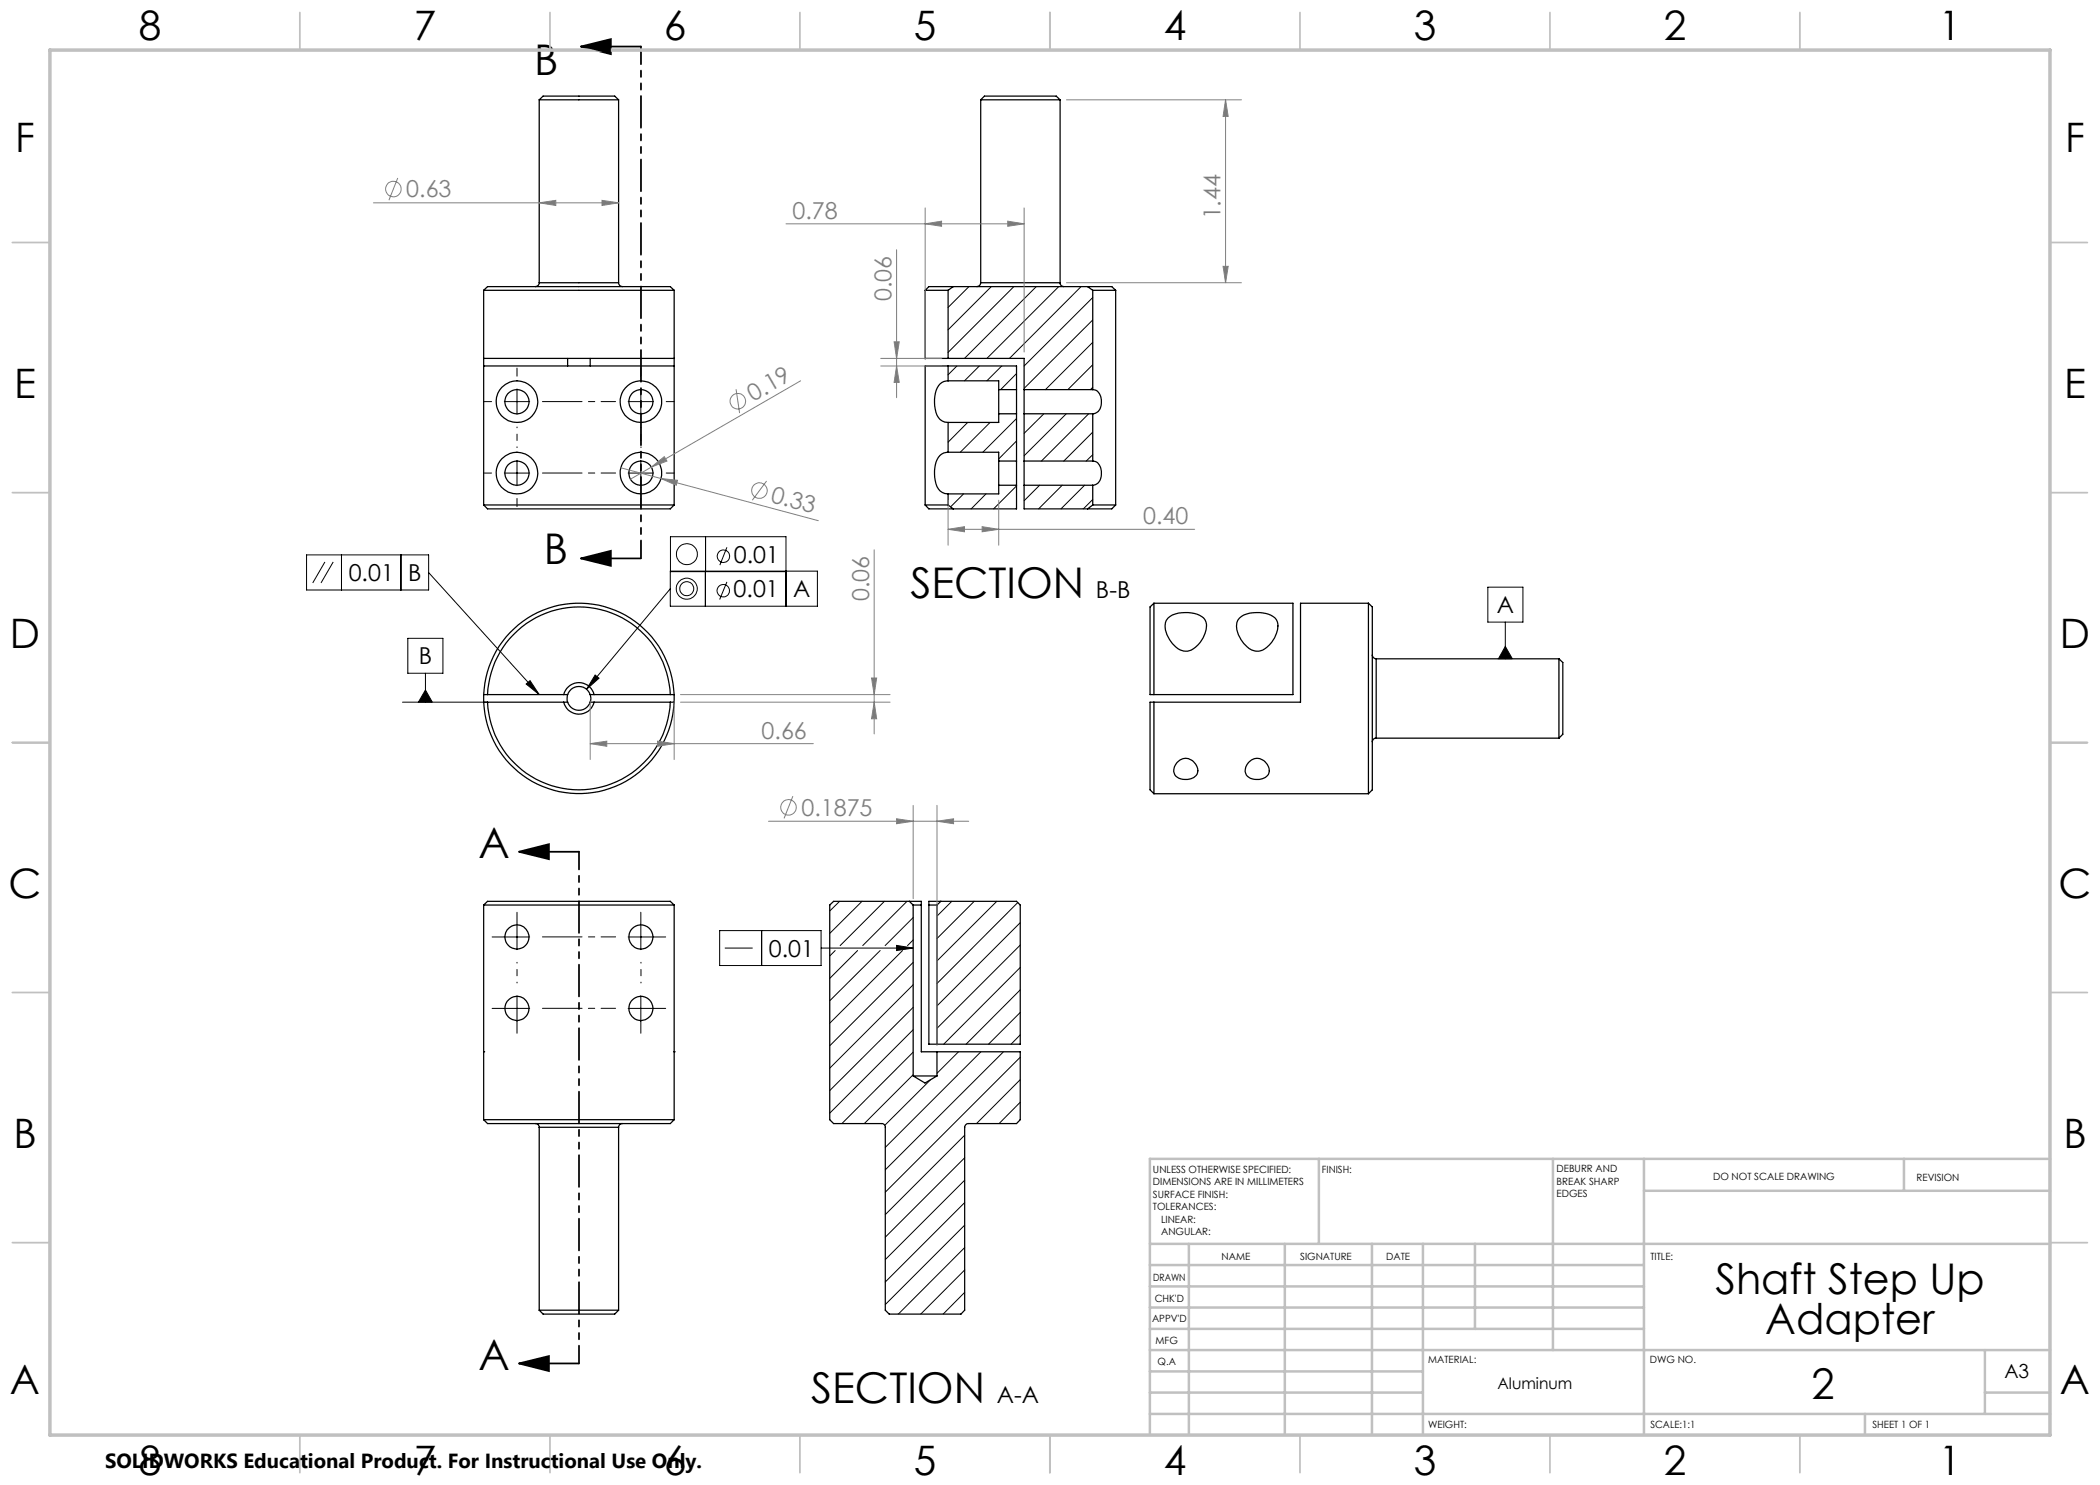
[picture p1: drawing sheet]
<svg xmlns="http://www.w3.org/2000/svg" width="420mm" height="297mm" viewBox="0 0 420 297" stroke-linecap="round" stroke-linejoin="round" font-family="sans-serif">
<g fill="none" stroke="#000" stroke-width=".25">
<path d="M107.8 20l.8-.8h14.3l.8 .8M107.8 20h15.9M107.8 20v36.5M123.7 20v36.5M196.1 20h15.9M196.1 20l.8-.8h14.3l.8 .8M196.1 20v36.5M212 20v36.5M96.7 58.1l.8-.8h36.6l.7 .8M96.7 58.1h38.1M96.7 58.1v42.9M107.8 56.5a.73 .73 0 0 1-.7 .8"/>
<path d="M107.8 56.5h15.9M123.7 56.5a.73 .73 0 0 0 .8 .8M134.8 58.1v42.9M185 58.1v13.6h4.6M185 58.1h4.6M189.6 58.1v13.6M190.6 57.3h-4.8l-.8 .8M190.6 57.3l-1 .8M190.6 57.3h26.9M196.1 56.5a.78 .78 0 0 1-.7 .8M196.1 56.5h15.9M212 56.5a.73 .73 0 0 0 .8 .8"/>
<path d="M217.5 57.3h4.9l.7 .8M217.5 57.3l1 .8M218.5 58.1h4.6M218.5 58.1v19.8M223.1 58.1v42.9M96.7 71.7h38.1M96.7 73.2h38.1M113.5 71.7v1.5M118 71.7v1.5M189.6 73.2h-4.6v27.8M189.6 76.2a2.64 2.64 0 0 0-2.5 2.4 6.4 6.4 0 0 0 .9 5.3l.9 .5 .7 .1M189.6 73.2v3"/>
<path d="M189.6 71.7h15.2v6.2M189.6 76.2h10.1v1.7M189.6 73.2h13.7v4.7M199.7 77.9v4.9M199.7 77.9h3.6M203.3 77.9v4.9M204.8 77.9v4.9M204.8 77.9h13.7M218.5 77.9a1.83 1.83 0 0 1 1.8 2 2.31 2.31 0 0 1-1.6 2.9h-.2M189.6 90.4a2.64 2.64 0 0 0-2.5 2.5 6.4 6.4 0 0 0 .9 5.3l.9 .5 .7 .1M189.6 84.5v5.9M189.6 98.8v2.2"/>
<path d="M189.6 90.4h10.1v1.8M199.7 92.2v4.8M199.7 92.2h3.6M199.7 97h3.6M199.7 82.8h3.6M199.7 97v1.8h-10.1M199.7 82.8v1.7h-10.1M203.3 92.2v4.8M203.3 97v4.8h-12.7M203.3 82.8v9.4M204.8 92.2v4.8M204.8 92.2h13.7"/>
<path d="M204.8 97h13.7M204.8 82.8h13.7M204.8 97v4.8h12.7M204.8 82.8v9.4M218.5 92.2a1.83 1.83 0 0 1 1.8 2 2.31 2.31 0 0 1-1.6 2.8h-.2M218.5 82.8v9.4M218.5 97v4M96.7 101h38.1M96.7 101l.8 .8h36.6l.7-.8M185 101h4.6M185 101l.8 .8h4.8M189.6 101l1 .8"/>
<path d="M218.5 101h4.6M218.5 101l-1 .8M223.1 101l-.7 .8h-4.9M96.7 138.9v1.5M96.7 138.9a19.1 19.1 0 0 1 19.1-18.3 19.1 19.1 0 0 1 19 18.3M96.7 138.9h16M97.5 138.9a18.3 18.3 0 0 1 18.3-17.5 18.3 18.3 0 0 1 18.3 17.5M112.7 138.9a3.1 3.1 0 0 1 3.1-2.4 3.1 3.1 0 0 1 3 2.4M112.7 138.9h.8M113.5 138.9l-.1 .7 .1 .8M113.5 138.9a2.38 2.38 0 0 1 2.3-1.6 2.38 2.38 0 0 1 2.2 1.6M118 138.9l.2 .7-.2 .8"/>
<path d="M118 138.9h16.8M134.8 138.9v1.5M230 121.4l.8-.8h27.8v18.3h-28.6zM230.8 120.6v18.3M233.6 123.6a5.9 5.9 0 0 1 5.3-.9 2.62 2.62 0 0 1 2.1 3.9 4.7 4.7 0 0 1-3.9 3.6 5.1 5.1 0 0 1-4-4.2 2.49 2.49 0 0 1 .5-2.4zM247.9 123.6a5.9 5.9 0 0 1 5.3-.9 2.62 2.62 0 0 1 2.1 3.9 4.7 4.7 0 0 1-3.9 3.6 5.1 5.1 0 0 1-4-4.2 2.49 2.49 0 0 1 .5-2.4zM273.7 120.6l.8 .8v36.6l-.8 .7M273.7 120.6v38.1M273.7 120.6h-13.6v19.8h-30.1v17.6l.8 .7M274.5 131a.78 .78 0 0 0 .7 .8M275.2 131.8v15.8M275.2 131.8h36.6"/>
<path d="M311.8 131.8l.8 .7v14.4l-.8 .7M311.8 131.8v15.8M96.7 140.4a19.1 19.1 0 0 0 19.1 18.3 19.1 19.1 0 0 0 19-18.3M96.7 140.4h16.8M97.5 140.4a18.3 18.3 0 0 0 18.3 17.6 18.3 18.3 0 0 0 18.3-17.6M112.7 140.4a3.1 3.1 0 0 0 3.1 2.4 3.1 3.1 0 0 0 3-2.4M113.5 140.4a2.38 2.38 0 0 0 2.3 1.7 2.38 2.38 0 0 0 2.2-1.7M118 140.4h.8M118.8 140.4h16M230.8 140.4v18.3M230.8 158.7h42.9M235.4 152.5a2.33 2.33 0 0 1 3.1-.4 2.33 2.33 0 0 1 .7 3 3 3 0 0 1-4.2-.1 2.18 2.18 0 0 1 .4-2.5z"/>
<path d="M249.7 152.5a2.33 2.33 0 0 1 3.1-.4 2.33 2.33 0 0 1 .7 3 3 3 0 0 1-4.2-.1 2.18 2.18 0 0 1 .4-2.5zM275.2 147.6a.73 .73 0 0 0-.7 .8M275.2 147.6h36.6M96.7 181h38.1M96.7 181l.8-.7h36.6l.7 .7M96.7 181v42.9M134.8 181v42.9M181.9 180.3h-15.2l-.8 .7v42.9l.8 .8h9.6a.72 .72 0 0 1 .8 .8v36.5l.7 .8h14.4l.7-.8v-36.5a.78 .78 0 0 1 .8-.8h9.6l.7-.8v-13.5h-16.6M181.9 180.3h2.4v30.1h3.1M181.9 180.3l.7 .7M182.6 181h1.7M182.6 181v34.2"/>
<path d="M185.8 181h1.6M185.8 181v27.8h1.6M187.4 181v27.8M188.2 180.3h-2.4v.7M188.2 180.3h15.1l.7 .7v27.8h-16.6M188.2 180.3l-.8 .7M96.7 210.4h.1M134.8 210.4h.1M182.6 215.2h4.8M182.6 215.2l2.4 1.4 2.4-1.4M187.4 210.4v4.8M96.7 223.9h38.1"/>
<path d="M96.7 223.9l.8 .8h36.6l.7-.8M107.1 224.7a.73 .73 0 0 1 .7 .8M107.8 225.5h15.9M107.8 225.5v36.5M123.7 225.5v36.5M124.5 224.7a.73 .73 0 0 0-.8 .8M107.8 262h15.9M107.8 262l.8 .8h14.3l.8-.8"/>
<circle cx="103.4" cy="94.6" r="4.2"/>
<circle cx="103.4" cy="80.3" r="4.2"/>
<circle cx="103.4" cy="80.3" r="2.41"/>
<circle cx="103.4" cy="94.6" r="2.41"/>
<circle cx="128.2" cy="80.3" r="2.41"/>
<circle cx="128.2" cy="94.6" r="2.41"/>
<circle cx="128.2" cy="80.3" r="4.2"/>
<circle cx="128.2" cy="94.6" r="4.2"/>
<circle cx="103.4" cy="187.4" r="2.42"/>
<circle cx="128.2" cy="187.4" r="2.41"/>
<circle cx="103.4" cy="201.7" r="2.42"/>
<circle cx="128.2" cy="201.7" r="2.41"/>
</g>
<g fill="none" stroke="#000" stroke-width=".2">
<path d="M193.8 57.3l-4.2 4.2M198.3 57.3l-8.7 8.7M202.8 57.3l-13.2 13.2M207.3 57.3l-14.4 14.4M211.7 57.3l-14.3 14.4M216.2 57.3l-14.3 14.4M218.5 59.5l-13.7 13.7M103.4 73.6v1.6M103.4 77.8v5.1M128.2 73.6v1.6M128.2 77.8v5.1M191.4 73.2l-1.8 1.8"/>
<path d="M195.9 73.2l-3 3M200.3 73.2l-2.9 3M203.3 74.7l-3.2 3.2M218.5 64l-13.7 13.7M218.5 68.5l-9.4 9.4M218.5 73l-4.9 4.9M218.5 77.5l-.4 .4M96.7 80.3h1.6M96.7 94.6h1.6M100.9 80.3h5M100.9 94.6h5M103.4 92.1v5.1"/>
<path d="M103.4 99.7v1.6M125.6 80.3h5.1M125.6 94.6h5.1M128.2 92.1v5.1M128.2 99.7v1.6M133.2 80.3h1.7M133.2 94.6h1.7M192.7 98.8l-2.6 2.6M193.5 84.5l-3.9 3.9M197.2 98.8l-3 3M198 84.5l-5.9 5.9M199.8 82.8h-.1"/>
<path d="M203.3 83.7l-6.7 6.7M203.3 88.2l-3.6 3.6M203.3 97.2l-4.6 4.6M207.9 97l-3.1 3.2M208.8 82.8l-4 3.9M212.4 97l-4.7 4.8M213.3 82.8l-8.5 8.4M216.9 97l-4.7 4.8M217.7 82.8l-9.4 9.4M218.5 86.4l-5.7 5.8M218.5 99.9l-1.8 1.9M218.5 90.9l-1.3 1.3"/>
<path d="M61.3 111h24.4v7h-24.4zM65 112.4l-2.5 4.2M66.6 112.4l-2.4 4.2M68.3 111v7M80.2 111v7M85.7 114.5l22.1 24.4M134.1 114.2h29.4v7h-29.4zM134.1 117.8l-16.8 20.1M141.1 107.3v13.9M145.4 116.4l-1.5 3.5M145.4 109.5l-1.4 3.5M157.2 114.3h-23.1v-7h23.1v13.9"/>
<path d="M203.3 101.7l-.1 .1M297.6 117.4h7v7h-7zM81.6 127.7h7v7h-7zM85.1 138l1.4 2.4h-2.8zM85.1 134.7v5.7M105.2 136.8l.8-.7 1.8 2.8zM119 135l.8 .6-2.5 2.3zM301.1 124.4v7.4M301.1 129.3l1.4 2.5h-2.8zM80.5 140.4h17M98.4 187.4h7.5M103.4 182.5v7.4"/>
<path d="M103.4 199.1v7.6M125.6 187.4h7.5M128.2 182.5v7.4M128.2 199.1v7.6M143.9 186.1h20.3v7h-20.3zM145 189.6h5.5M152.3 186.1v7M164.2 189.6h18.4M167 190.1l-1.1 1.1M167.9 180.3l-2 1.9M171.5 190.1l-5.6 5.6M172.4 180.3l-6.5 6.4"/>
<path d="M176 190.1l-10.1 10.1M176.9 180.3l-8.9 8.8M179.3 189.1l3.3 .5-3.3 .5zM180.5 190.1l-14.6 14.5M181.4 180.3l-8.9 8.8M182.6 188l-1.1 1.1M182.6 192.5l-16.7 16.7M182.6 197l-16.7 16.6M182.6 183.5l-5.6 5.6M190.4 180.3l-3 2.9M194.8 180.3l-7.4 7.4M199.4 180.3l-12 11.9"/>
<path d="M203.6 180.5l-16.2 16.2M204 184.5l-16.6 16.7M204 189l-16.6 16.7M204 193.5l-15.3 15.3M204 198l-10.8 10.8M98.4 201.7h7.5M125.6 201.7h7.5M182.6 201.5l-16.7 16.6M182.6 205.9l-16.7 16.7M182.6 210.4l-14.2 14.3M182.6 214.9l-9.7 9.8M186.1 216l-9.1 9.1"/>
<path d="M191.7 210.4l-4.3 4.3M196.2 210.4l-19.1 19.1M200.7 210.4l-23.6 23.6M204 202.5l-6.3 6.3M204 207l-1.8 1.8M204 211.5l-26.9 26.9M204 215.9l-8.7 8.8M192.9 227l-15.8 15.9M192.9 231.6l-15.8 15.8M192.9 236l-15.8 15.9M204 220.4l-4.2 4.3M192.9 240.5l-15.8 15.9"/>
<path d="M192.9 245l-15.8 15.9M192.9 249.5l-13.2 13.3M192.9 254l-8.8 8.8M192.9 258.5l-4.3 4.3"/>
<circle cx="137.3" cy="117.7" r="1.4"/>
<circle cx="137.3" cy="117.7" r="2.1"/>
<circle cx="137.4" cy="110.8" r="2.1"/>
<circle cx="144.7" cy="118.2" r="1.25"/>
<circle cx="144.7" cy="111.2" r="1.25"/>
</g>
<g fill="none" stroke="#808080" stroke-width=".2">
<path d="M213.3 20h35M245.1 20v36.5M245.1 20l.5 3.3h-1zM79.6 35.6l-1.8 4.4M74.7 40.6h49M107.8 40.6l3.4-.5v1zM120.4 40.1l3.3 .5-3.3 .5zM157.2 44.8h47.6M179.3 49.9v29.6M185 44.8l3.3-.6v1.1zM185 41.6v30.3M201.5 44.2l3.3 .6-3.3 .5z"/>
<path d="M204.8 41.6v28.8M213.3 56.5h35M244.6 53.3h1l-.5 3.2zM147.2 77.9l.7 4.7M160.1 76.2l-29.8 17.2M176.1 71.7h12.2M176.1 73.2h12.2M178.8 68.4h1l-.5 3.3zM179.3 73.2l.5 3.3h-1zM124.1 93.6l8.1 2.1M130.3 93.4l2.6-2.1 .5 .9zM130.3 93.4l-4.2 2.4"/>
<path d="M132.2 95.7l3.3 .4-.2 .9zM132.2 95.7l31.5 8.4M153.3 96.2l-2.8 3.8M174.8 110v36.8M189.6 105.9l3.3-.6v1.1zM189.6 100v9M189.6 105.9h49.3M196.4 105.3l3.3 .6-3.3 .5zM199.7 100v9M136.1 138.9h41.9M174.3 135.6h1l-.5 3.3zM118 148.7l3.4-.5v1.1z"/>
<path d="M118 140.2v11.7M118 148.7h44.7M131.5 148.2l3.3 .5-3.3 .6zM134.8 140.2v11.7M136.1 140.4h41.9M158.6 159.2l-1.8 4.5M174.8 140.4l.5 3.4h-1zM153.7 164.2h40M179.3 163.8l3.3 .4-3.3 .5zM182.6 161.1v18.6M187.4 164.2l3.3-.4v.9zM187.4 161.1v48"/>
<circle cx="78.7" cy="37.8" r="1.55"/>
<circle cx="147.6" cy="80.3" r="1.55"/>
<circle cx="151.9" cy="98.1" r="1.56"/>
<circle cx="157.7" cy="161.5" r="1.56"/>
</g>
<path d="M116.2 9.3l6-1.5v3zM116.2 9.3h12M116.2 111.7l6-1.5v3zM116.2 111.7h12M103.8 170.4l6-1.6v3zM103.8 170.4h12M103.8 272.7l6-1.5v3zM103.8 272.7h12" fill="none" stroke="#000" stroke-width=".35"/>
<path d="M108.5 94.6h14.6M108.5 80.3h14.6M108.5 187.4h14.6M108.5 201.7h14.6" fill="none" stroke="#000" stroke-width=".2" stroke-dasharray="15.2 1.3 1.3 1.3" stroke-dashoffset="7.3"/>
<path d="M103.4 89.5v-4.1M128.2 89.5v-4.1M103.4 196.6v-4.1M128.2 196.6v-4.1" fill="none" stroke="#000" stroke-width=".2" stroke-dasharray="15.2 1.3 1.3 1.3" stroke-dashoffset="15.1"/>
<path d="M128.2 9.3v102.4M115.8 170.3v102.4" fill="none" stroke="#000" stroke-width=".35" stroke-dasharray="6.3 1.3 1.3 1.3 1.3 1.3" stroke-dashoffset="2.8"/>
<g fill="none" stroke="#c0c0c0" stroke-width=".35">
<path d="M60 2.5v7.5M110 2.5v7.5M160 2.5v7.5M210 2.5v7.5M260 2.5v7.5M310 2.5v7.5M360 2.5v7.5M2.5 48.5h7.5M410 48.5h7.5M2.5 98.5h7.5M410 98.5h7.5M2.5 148.5h7.5"/>
<path d="M410 148.5h7.5M2.5 198.5h7.5M410 198.5h7.5M2.5 248.5h7.5M410 248.5h7.5M60 287v7.5M110 287v7.5M160 287v7.5M210 287v7.5M260 287v7.5M310 287v7.5M360 287v7.5"/>
</g>
<g fill="none" stroke="#c0c0c0" stroke-width=".5">
<path d="M263.8 231.8v17M310.6 231.8v38.2M328.8 231.8v55.2M328.8 238.2h81.2M380.8 231.8v6.4M410 231.8h-180v55.2M230 248.8h180M230 257.3h98.8M230 253h98.8M237.8 248.8v38.2M257 248.8v38.2M274.4 248.8v38.2"/>
<path d="M284.6 248.8v38.2M295 248.8v17M230 265.8h98.8M230 261.5h98.8M230 278.5h54.6M230 274.3h54.6M230 270h180M397 278.5h13M397 270v12.8M230 282.8h180M373 282.8v4.2"/>
</g>
<path d="M10 10h400v277h-400z" fill="none" stroke="#c0c0c0" stroke-width=".7"/>
<g fill="#000">
<path d="M116.2 9.3l6-1.5v3zM116.2 111.7l6-1.5v3z"/>
<path d="M119 135l.8 .6-2.5 2.3zM105.2 136.8l.8-.7 1.8 2.8zM85.1 138l1.4 2.4h-2.8zM301.1 129.3l1.4 2.5h-2.8zM179.3 189.1l3.3 .5-3.3 .5z"/>
<path d="M103.8 170.4l6-1.6v3zM103.8 272.7l6-1.5v3z"/>
</g>
<g fill="#808080">
<path d="M130.3 93.4l2.6-2.1 .5 .9z"/>
<path d="M132.2 95.7l3.3 .4-.2 .9z"/>
<path d="M118 148.7l3.4-.5v1.1zM131.5 148.2l3.3 .5-3.3 .6zM107.8 40.6l3.4-.5v1zM120.4 40.1l3.3 .5-3.3 .5z"/>
<path d="M189.6 105.9l3.3-.6v1.1zM196.4 105.3l3.3 .6-3.3 .5z"/>
<path d="M201.5 44.2l3.3 .6-3.3 .5zM185 44.8l3.3-.6v1.1z"/>
<path d="M244.6 53.3h1l-.5 3.2zM245.1 20l.5 3.3h-1z"/>
<path d="M174.3 135.6h1l-.5 3.3zM174.8 140.4l.5 3.4h-1z"/>
<path d="M178.8 68.4h1l-.5 3.3zM179.3 73.2l.5 3.3h-1z"/>
<path d="M179.3 163.8l3.3 .4-3.3 .5zM187.4 164.2l3.3-.4v.9z"/>
</g>
<g font-size="8.5">
<text x="106.9" y="15">B</text>
<text x="108.7" y="112.9">B</text>
<text x="182.1" y="119.6">SECTION</text>
<text x="95.7" y="171.6">A</text>
<text x="343.1" y="258.8">Shaft Step Up</text>
<text x="353.1" y="266.9">Adapter</text>
<text x="95.7" y="273.9">A</text>
<text x="162.2" y="280.6">SECTION</text>
<text x="362.3" y="279.7">2</text>
</g>
<g font-size="8.1">
<text x="27.8" y="8">8</text>
<text x="82.8" y="8">7</text>
<text x="132.8" y="8">6</text>
<text x="182.8" y="8">5</text>
<text x="232.8" y="8">4</text>
<text x="282.8" y="8">3</text>
<text x="332.8" y="8">2</text>
<text x="387.8" y="8">1</text>
<text x="3" y="30.4">F</text>
<text x="413" y="30.4">F</text>
<text x="2.8" y="79.6">E</text>
<text x="412.8" y="79.6">E</text>
<text x="2" y="129.6">D</text>
<text x="412" y="129.6">D</text>
<text x="1.7" y="179.6">C</text>
<text x="411.7" y="179.6">C</text>
<text x="2.7" y="229.6">B</text>
<text x="412.7" y="229.6">B</text>
<text x="2" y="278.9">A</text>
<text x="412" y="278.9">A</text>
<text x="27.8" y="295">8</text>
<text x="82.8" y="295">7</text>
<text x="132.8" y="295">6</text>
<text x="182.8" y="295">5</text>
<text x="232.8" y="295">4</text>
<text x="282.8" y="295">3</text>
<text x="332.8" y="295">2</text>
<text x="387.8" y="295">1</text>
</g>
<g font-size="4.7" fill="#808080">
<text x="81.3" y="39.5">0.63</text>
<text x="158.5" y="43.7">0.78</text>
<text x="244.1" y="43.9" transform="rotate(-90 244.1 43.9)">1.44</text>
<text x="178.3" y="60.3" transform="rotate(-90 178.3 60.3)">0.06</text>
<text x="150.7" y="80.4" transform="rotate(-30 150.7 80.4)">0.19</text>
<text x="153.9" y="100.4" transform="rotate(15 153.9 100.4)">0.33</text>
<text x="228.6" y="104.8">0.40</text>
<text x="173.8" y="120.3" transform="rotate(-90 173.8 120.3)">0.06</text>
<text x="152.3" y="147.7">0.66</text>
<text x="160.3" y="163.2">0.1875</text>
</g>
<g font-size="4.7">
<text x="146.8" y="112.6">0.01</text>
<text x="69.7" y="116.2">0.01</text>
<text x="81.6" y="116.2">B</text>
<text x="146.7" y="119.5">0.01</text>
<text x="158.6" y="119.5">A</text>
<text x="219.2" y="119.5">B-B</text>
<text x="299.4" y="122.7">A</text>
<text x="83.8" y="132.9">B</text>
<text x="153.8" y="191.4">0.01</text>
<text x="199.4" y="280.6">A-A</text>
</g>
<text font-size="4.1" x="21" y="293.7">SOLIDWORKS Educational Product. For Instructional Use Only.</text>
<text font-size="3.9" x="400.9" y="275.5">A3</text>
<text font-size="3.2" x="299.5" y="277.9">Aluminum</text>
<g font-size="2">
<text x="230.6" y="234.6">UNLESS OTHERWISE SPECIFIED:</text>
<text x="230.6" y="237.1">DIMENSIONS ARE IN MILLIMETERS</text>
<text x="230.6" y="239.6">SURFACE FINISH:</text>
<text x="264.4" y="234.6">FINISH:</text>
<text x="311.3" y="234.5">DEBURR AND</text>
<text x="311.3" y="237">BREAK SHARP</text>
<text x="311.3" y="239.5">EDGES</text>
<text x="342.6" y="236">DO NOT SCALE DRAWING</text>
<text x="383.3" y="236.2">REVISION</text>
<text x="230.6" y="242.1">TOLERANCES:</text>
<text x="232.2" y="244.6">LINEAR:</text>
<text x="232.2" y="247.1">ANGULAR:</text>
<text x="244.3" y="252">NAME</text>
<text x="260" y="251.9">SIGNATURE</text>
<text x="277.2" y="251.9">DATE</text>
<text x="330.1" y="251.9">TITLE:</text>
<text x="230.6" y="256.1">DRAWN</text>
<text x="230.9" y="260.3">CHK'D</text>
<text x="230.4" y="264.4">APPV'D</text>
<text x="231.1" y="268.8">MFG</text>
<text x="231.5" y="273">Q.A</text>
<text x="285.6" y="272.5">MATERIAL:</text>
<text x="330" y="272.5">DWG NO.</text>
<text x="285.6" y="285.5">WEIGHT:</text>
<text x="330.1" y="285.6">SCALE:1:1</text>
<text x="374.5" y="285.6">SHEET 1 OF 1</text>
</g>
</svg>
